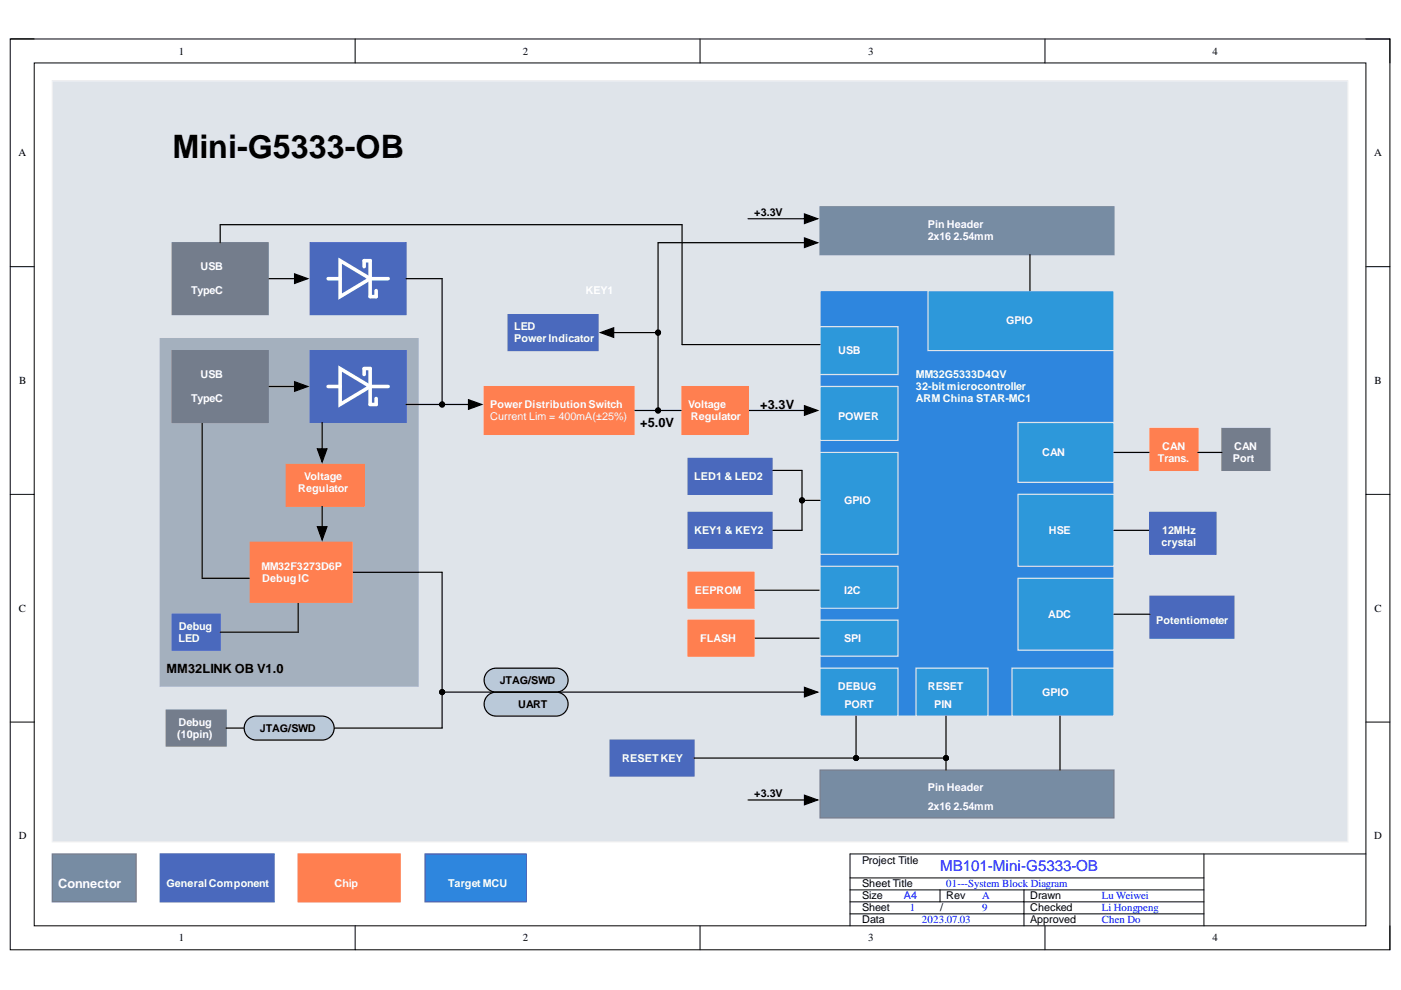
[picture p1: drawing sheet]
<svg xmlns="http://www.w3.org/2000/svg" width="297mm" height="210mm" viewBox="0 0 297 210" stroke-linecap="round" stroke-linejoin="round" font-family="sans-serif">
<path d="M2.2 8.3h292.5v193.1h-292.5z" fill="none" stroke="#000" stroke-width=".21"/>
<path d="M7.3 13.3h282.3v183h-282.3z" fill-rule="evenodd" fill="#fff"/>
<g fill="none" stroke="#000" stroke-width=".21">
<path d="M2.2 8.3h5.1M7.3 13.3h282.3v183h-282.3zM75.3 8.3v5M148.4 8.3v5M221.6 8.3v5M289.6 8.3h5.1v5M2.2 56.5h5.1M289.6 56.5h5.1M2.2 104.8h5.1M289.6 104.8h5.1M2.2 153.1h5.1M289.6 153.1h5.1"/>
<path d="M75.3 196.3v5.1M148.4 196.3v5.1M221.6 196.3v5.1M294.7 196.3v5.1"/>
</g>
<path d="M11.1 17.2h274.7v161.3h-274.7z" fill-rule="evenodd" fill="#dfe4ea"/>
<path d="M11.1 17.2h274.7v161.3h-274.7z" fill="none" stroke="#f3f3f3" stroke-width=".25"/>
<path d="M34 71.8h54.6v73.7h-54.6z" fill-rule="evenodd" fill="#a4b0be"/>
<path d="M34 71.8h54.6v73.7h-54.6z" fill="none" stroke="#a4b0be" stroke-width=".25"/>
<path d="M173.9 61.6h62.3v90.2h-62.3z" fill-rule="evenodd" fill="#2e86de"/>
<path d="M173.9 61.6h62.3v90.2h-62.3z" fill="none" stroke="#dfe4ea" stroke-width=".25"/>
<path d="M35.2 150.6h12.8v7.6h-12.8z" fill-rule="evenodd" fill="#747d8c"/>
<path d="M35.2 150.6h12.8v7.6h-12.8z" fill="none" stroke="#747d8c" stroke-width=".25"/>
<path d="M42.9 122.6h10.1" fill="none" stroke="#000" stroke-width=".25"/>
<path d="M36.5 130.2h10.2v7.7h-10.2z" fill-rule="evenodd" fill="#4a69bd"/>
<path d="M36.5 130.2h10.2v7.7h-10.2z" fill="none" stroke="#4a69bd" stroke-width=".25"/>
<path d="M46.7 134h16.5M48 154.4h45.7" fill="none" stroke="#000" stroke-width=".25"/>
<path d="M52.3 152.8a2.54 2.54 0 0 1 2-1h14a2.54 2.54 0 0 1 2.5 2.6 2.54 2.54 0 0 1-2.5 2.5h-14a2.54 2.54 0 0 1-2.3-1.4 2.54 2.54 0 0 1 .3-2.7z" fill="#bac9d9"/>
<path d="M52.3 152.8a2.54 2.54 0 0 1 2-1h14a2.54 2.54 0 0 1 2.5 2.6 2.54 2.54 0 0 1-2.5 2.5h-14a2.54 2.54 0 0 1-2.3-1.4 2.54 2.54 0 0 1 .3-2.7z" fill="none" stroke="#000" stroke-width=".25"/>
<path d="M103.6 142.2l1-.5h.6h12.7a2.54 2.54 0 0 1 2.5 2.5 2.54 2.54 0 0 1-2.5 2.5h-12.7a2.54 2.54 0 0 1-2.4-1.7 2.54 2.54 0 0 1 .8-2.8z" fill="#bac9d9"/>
<path d="M103.6 142.2l1-.5h.6h12.7a2.54 2.54 0 0 1 2.5 2.5 2.54 2.54 0 0 1-2.5 2.5h-12.7a2.54 2.54 0 0 1-2.4-1.7 2.54 2.54 0 0 1 .8-2.8z" fill="none" stroke="#000" stroke-width=".25"/>
<path d="M103.6 147.3l1-.5 .6-.1h12.7a2.54 2.54 0 0 1 2.5 2.6 2.54 2.54 0 0 1-2.5 2.5h-12.7a2.54 2.54 0 0 1-2.4-1.7 2.54 2.54 0 0 1 .8-2.8z" fill="#bac9d9"/>
<path d="M42.9 89.6v33M103.6 147.3l1-.5 .6-.1h12.7a2.54 2.54 0 0 1 2.5 2.6 2.54 2.54 0 0 1-2.5 2.5h-12.7a2.54 2.54 0 0 1-2.4-1.7 2.54 2.54 0 0 1 .8-2.8z" fill="none" stroke="#000" stroke-width=".25"/>
<path d="M60.7 98.5h16.5v8.9h-16.5z" fill-rule="evenodd" fill="#ff7f50"/>
<path d="M60.7 98.5h16.5v8.9h-16.5z" fill="none" stroke="#ff7f50" stroke-width=".25"/>
<path d="M56.9 59.1h7.6M62.5 58.1l2.8 1-2.8 1zM91.2 85.8h10.2M99.3 84.7l2.8 1.1-2.8 1zM158.6 87h14M170.6 86l2.8 1-2.8 1zM67.3 111.7h2l-1 2.8zM68.3 107.4v6.3" fill="none" stroke="#000" stroke-width=".25"/>
<path d="M62.5 58.1l2.8 1-2.8 1zM99.3 84.7l2.8 1.1-2.8 1zM170.6 86l2.8 1-2.8 1zM67.3 111.7h2l-1 2.8z" fill="#000"/>
<path d="M173.9 163.3h62.3v10.1h-62.3z" fill-rule="evenodd" fill="#778ca3"/>
<path d="M173.9 163.3h62.3v10.1h-62.3z" fill="none" stroke="#747d8c" stroke-width=".25"/>
<path d="M173.9 141.7h16.5v10.1h-16.5z" fill-rule="evenodd" fill="#2d98da"/>
<path d="M173.9 141.7h16.5v10.1h-16.5z" fill="none" stroke="#dfe4ea" stroke-width=".25"/>
<path d="M173.9 81.9h16.5v11.5h-16.5z" fill-rule="evenodd" fill="#2d98da"/>
<path d="M173.9 81.9h16.5v11.5h-16.5z" fill="none" stroke="#dfe4ea" stroke-width=".25"/>
<path d="M173.9 43.8h62.3v10.2h-62.3z" fill-rule="evenodd" fill="#778ca3"/>
<path d="M173.9 43.8h62.3v10.2h-62.3z" fill="none" stroke="#778ca3" stroke-width=".25"/>
<path d="M127.3 70.5l2.8-1v2zM128.1 70.5h11.4M134.4 87h10.2M74.7 121.3h19v33.1M159.9 125.1h14M159.9 135.3h14" fill="none" stroke="#000" stroke-width=".25"/>
<path d="M127.3 70.5l2.8-1v2z" fill="#000"/>
<path d="M173.9 120.1h16.5v8.9h-16.5z" fill-rule="evenodd" fill="#2d98da"/>
<path d="M173.9 120.1h16.5v8.9h-16.5z" fill="none" stroke="#dfe4ea" stroke-width=".25"/>
<path d="M173.9 131.5h16.5v7.6h-16.5z" fill-rule="evenodd" fill="#2d98da"/>
<path d="M173.9 131.5h16.5v7.6h-16.5z" fill="none" stroke="#dfe4ea" stroke-width=".25"/>
<path d="M173.9 95.9h16.5v21.6h-16.5z" fill-rule="evenodd" fill="#2d98da"/>
<path d="M173.9 95.9h16.5v21.6h-16.5z" fill="none" stroke="#dfe4ea" stroke-width=".25"/>
<path d="M163.7 99.7h6.3v12.7h-6.3M170 106.1h3.9" fill="none" stroke="#000" stroke-width=".25"/>
<path d="M214.6 141.7h21.6v10.1h-21.6z" fill-rule="evenodd" fill="#2d98da"/>
<path d="M214.6 141.7h21.6v10.1h-21.6z" fill="none" stroke="#dfe4ea" stroke-width=".25"/>
<path d="M194.2 141.7h15.3v10.1h-15.3z" fill-rule="evenodd" fill="#2d98da"/>
<path d="M194.2 141.7h15.3v10.1h-15.3z" fill="none" stroke="#dfe4ea" stroke-width=".25"/>
<path d="M158.6 169.6h14M170.6 168.6l2.8 1-2.8 1z" fill="none" stroke="#000" stroke-width=".25"/>
<path d="M170.6 168.6l2.8 1-2.8 1z" fill="#000"/>
<path d="M215.8 122.6h20.4v15.3h-20.4z" fill-rule="evenodd" fill="#2d98da"/>
<path d="M215.8 122.6h20.4v15.3h-20.4z" fill="none" stroke="#dfe4ea" stroke-width=".25"/>
<path d="M243.8 126.4h17.8v8.9h-17.8z" fill-rule="evenodd" fill="#4a69bd"/>
<path d="M243.8 126.4h17.8v8.9h-17.8z" fill="none" stroke="#4a69bd" stroke-width=".25"/>
<path d="M236.2 130.2h7.6" fill="none" stroke="#000" stroke-width=".25"/>
<path d="M215.8 104.8h20.4v15.3h-20.4z" fill-rule="evenodd" fill="#2d98da"/>
<path d="M215.8 104.8h20.4v15.3h-20.4z" fill="none" stroke="#dfe4ea" stroke-width=".25"/>
<path d="M236.2 112.4h7.6" fill="none" stroke="#000" stroke-width=".25"/>
<path d="M243.8 108.6h14v8.9h-14z" fill-rule="evenodd" fill="#4a69bd"/>
<path d="M243.8 108.6h14v8.9h-14z" fill="none" stroke="#4a69bd" stroke-width=".25"/>
<path d="M215.8 89.6h20.4v12.7h-20.4z" fill-rule="evenodd" fill="#2d98da"/>
<path d="M215.8 89.6h20.4v12.7h-20.4z" fill="none" stroke="#dfe4ea" stroke-width=".25"/>
<path d="M236.2 95.9h7.6" fill="none" stroke="#000" stroke-width=".25"/>
<path d="M243.8 90.8h10.2v8.9h-10.2z" fill-rule="evenodd" fill="#ff7f50"/>
<path d="M243.8 90.8h10.2v8.9h-10.2z" fill="none" stroke="#ff7f50" stroke-width=".25"/>
<path d="M259.1 90.8h10.1v8.9h-10.1z" fill-rule="evenodd" fill="#747d8c"/>
<path d="M259.1 90.8h10.1v8.9h-10.1z" fill="none" stroke="#747d8c" stroke-width=".25"/>
<path d="M254 95.9h5.1" fill="none" stroke="#000" stroke-width=".25"/>
<path d="M173.9 69.2h16.5v10.2h-16.5z" fill-rule="evenodd" fill="#2d98da"/>
<path d="M173.9 69.2h16.5v10.2h-16.5z" fill="none" stroke="#dfe4ea" stroke-width=".25"/>
<path d="M196.8 61.6h39.4v12.7h-39.4z" fill-rule="evenodd" fill="#2d98da"/>
<path d="M196.8 61.6h39.4v12.7h-39.4z" fill="none" stroke="#dfe4ea" stroke-width=".25"/>
<path d="M129.3 156.9h17.9v7.6h-17.9z" fill-rule="evenodd" fill="#4a69bd"/>
<path d="M129.3 156.9h17.9v7.6h-17.9z" fill="none" stroke="#4a69bd" stroke-width=".25"/>
<path d="M36.5 51.5h20.4v15.2h-20.4z" fill-rule="evenodd" fill="#747d8c"/>
<path d="M36.5 51.5h20.4v15.2h-20.4z" fill="none" stroke="#747d8c" stroke-width=".25"/>
<path d="M63.2 127.7v6.3" fill="none" stroke="#000" stroke-width=".25"/>
<path d="M144.6 81.9h14v10.2h-14z" fill-rule="evenodd" fill="#ff7f50"/>
<path d="M144.6 81.9h14v10.2h-14z" fill="none" stroke="#ff7f50" stroke-width=".25"/>
<path d="M102.6 81.9h31.8v10.2h-31.8z" fill-rule="evenodd" fill="#ff7f50"/>
<path d="M102.6 81.9h31.8v10.2h-31.8z" fill="none" stroke="#ff7f50" stroke-width=".25"/>
<path d="M65.8 51.5h20.3v15.2h-20.3z" fill-rule="evenodd" fill="#4a69bd"/>
<path d="M65.8 51.5h20.3v15.2h-20.3z" fill="none" stroke="#4a69bd" stroke-width=".25"/>
<path d="M65.8 74.3h20.3v15.3h-20.3z" fill-rule="evenodd" fill="#4a69bd"/>
<path d="M65.8 74.3h20.3v15.3h-20.3z" fill="none" stroke="#4a69bd" stroke-width=".25"/>
<path d="M69.6 59.1h2.5M72.1 55.3l6.4 3.8-6.4 3.8zM77.2 56.5v-1.2h1.3v7.6h1.2v-1.3M78.5 59.1h3.8M72.1 78.1l6.4 3.8-6.4 3.9zM77.2 79.4v-1.3h1.3v7.7h1.2v-1.3M69.6 81.9h2.5M78.5 81.9h3.8" fill="none" stroke="#fff" stroke-width=".76"/>
<path d="M53 115h21.7v12.7h-21.7z" fill-rule="evenodd" fill="#ff7f50"/>
<path d="M53 115h21.7v12.7h-21.7z" fill="none" stroke="#ff7f50" stroke-width=".25"/>
<path d="M145.9 121.3h14v7.7h-14z" fill-rule="evenodd" fill="#ff7f50"/>
<path d="M145.9 121.3h14v7.7h-14z" fill="none" stroke="#ff7f50" stroke-width=".25"/>
<path d="M145.9 131.5h14v7.6h-14z" fill-rule="evenodd" fill="#ff7f50"/>
<path d="M145.9 131.5h14v7.6h-14z" fill="none" stroke="#ff7f50" stroke-width=".25"/>
<path d="M145.9 108.6h17.8v7.7h-17.8z" fill-rule="evenodd" fill="#4a69bd"/>
<path d="M145.9 108.6h17.8v7.7h-17.8z" fill="none" stroke="#4a69bd" stroke-width=".25"/>
<path d="M145.9 97.2h17.8v7.6h-17.8z" fill-rule="evenodd" fill="#4a69bd"/>
<path d="M145.9 97.2h17.8v7.6h-17.8z" fill="none" stroke="#4a69bd" stroke-width=".25"/>
<path d="M11.1 181.1h17.8v10.1h-17.8z" fill-rule="evenodd" fill="#778ca3"/>
<path d="M11.1 181.1h17.8v10.1h-17.8z" fill="none" stroke="#747d8c" stroke-width=".25"/>
<path d="M34 181.1h24.1v10.1h-24.1z" fill-rule="evenodd" fill="#4a69bd"/>
<path d="M34 181.1h24.1v10.1h-24.1z" fill="none" stroke="#4a69bd" stroke-width=".25"/>
<path d="M63.2 181.1h21.6v10.1h-21.6z" fill-rule="evenodd" fill="#ff7f50"/>
<path d="M63.2 181.1h21.6v10.1h-21.6z" fill="none" stroke="#ff7f50" stroke-width=".25"/>
<path d="M90.1 181.1h21.4v10.1h-21.4z" fill-rule="evenodd" fill="#2e86de"/>
<path d="M90.1 181.1h21.4v10.1h-21.4z" fill="none" stroke="#4a69bd" stroke-width=".25"/>
<path d="M107.7 66.7h19.1v7.6h-19.1z" fill-rule="evenodd" fill="#4a69bd"/>
<path d="M107.7 66.7h19.1v7.6h-19.1z" fill="none" stroke="#4a69bd" stroke-width=".25"/>
<path d="M139.5 70.5v16.5M56.9 81.9h7.6M62.5 80.9l2.8 1-2.8 1.1z" fill="none" stroke="#000" stroke-width=".25"/>
<path d="M62.5 80.9l2.8 1-2.8 1.1z" fill="#000"/>
<path d="M36.5 74.3h20.4v15.3h-20.4z" fill-rule="evenodd" fill="#747d8c"/>
<path d="M36.5 74.3h20.4v15.3h-20.4z" fill="none" stroke="#747d8c" stroke-width=".25"/>
<path d="M180.2 193.8h75.1M180.2 188.7h75.1M180.2 191.2h75.1M180.2 186.1h75.1M199.3 188.7v2.5M217.1 188.7v7.6M255.3 181.1v15.2M289.6 181.1h-109.4v15.2" fill="none" stroke="#000" stroke-width=".21"/>
<g fill="none" stroke="#000" stroke-width=".25">
<path d="M46.7 51.5v-3.9h97.9v25.5h29.3M86.1 59.1h7.6v26.7M158.6 46.4h14M170.6 45.4l2.8 1-2.8 1zM170.6 50.4l2.8 1.1-2.8 1zM172.6 51.5h-33.1v19M218.4 54v7.6M67.3 95.2h2l-1 2.8zM68.3 89.6v7.6M86.1 85.8h5.1M93.7 146.7h78.9M170.6 145.7l2.8 1-2.8 1.1z"/>
<path d="M181.5 151.8v8.9M200.6 151.8v11.5M224.7 151.8v11.5M147.2 160.7h53.4"/>
</g>
<path d="M170.6 45.4l2.8 1-2.8 1zM170.6 50.4l2.8 1.1-2.8 1zM67.3 95.2h2l-1 2.8zM170.6 145.7l2.8 1-2.8 1.1z" fill="#000"/>
<g fill="none" stroke="#000" stroke-width=".76">
<circle cx="139.5" cy="70.5" r=".25"/>
<circle cx="93.7" cy="85.8" r=".25"/>
<circle cx="93.7" cy="85.8" r=".26"/>
<circle cx="139.5" cy="87" r=".25"/>
<circle cx="170" cy="106.1" r=".26"/>
<circle cx="170" cy="106.1" r=".25"/>
<circle cx="93.7" cy="146.7" r=".25"/>
<circle cx="181.5" cy="160.7" r=".25"/>
<circle cx="200.6" cy="160.7" r=".25"/>
</g>
<text font-size="6.8" x="36.6" y="33.5">Mini-G5333-OB</text>
<text font-size="3.2" fill="#00f" x="199.4" y="184.7">MB101-Mini-G5333-OB</text>
<g font-size="2.7">
<text x="161.2" y="86.6">+3.3V</text>
<text x="135.7" y="90.4">+5.0V</text>
<text x="35.3" y="142.6">MM32LINK OB V1.0</text>
</g>
<text font-size="2.7" fill="#fff" x="12.4" y="188.3">Connector</text>
<g font-size="2.3">
<text x="37.9" y="11.6">1</text>
<text x="110.9" y="11.6">2</text>
<text x="184" y="11.6">3</text>
<text x="257.1" y="11.6">4</text>
<text x="3.9" y="33.1">A</text>
<text x="291.3" y="33.1">A</text>
<text x="159.9" y="45.9">+3.3V</text>
<text x="4.1" y="81.4">B</text>
<text x="291.4" y="81.4">B</text>
<text x="4" y="129.7">C</text>
<text x="291.4" y="129.7">C</text>
<text x="105.9" y="145">JTAG/SWD</text>
<text x="55.1" y="155.1">JTAG/SWD</text>
<text x="109.8" y="150">UART</text>
<text x="159.9" y="169.1">+3.3V</text>
<text x="4" y="177.9">D</text>
<text x="291.3" y="177.9">D</text>
<text x="182.8" y="183.1">Project Title</text>
<text x="182.8" y="188.2">Sheet Title</text>
<text x="182.8" y="190.7">Size</text>
<text x="200.6" y="190.7">Rev</text>
<text x="218.4" y="190.7">Drawn</text>
<text x="182.8" y="193.2">Sheet</text>
<text x="182.8" y="195.8">Data</text>
<text x="199.4" y="193.2">/</text>
<text x="218.4" y="195.8">Approved</text>
<text x="218.4" y="193.2">Checked</text>
<text x="37.9" y="199.6">1</text>
<text x="110.9" y="199.6">2</text>
<text x="184" y="199.6">3</text>
<text x="257.1" y="199.6">4</text>
</g>
<g font-size="2.3" fill="#fff">
<text x="196.7" y="48.4">PinHeader</text>
<text x="196.7" y="51">2x16 2.54mm</text>
<text x="42.5" y="57.3">USB</text>
<text x="40.5" y="62.4">TypeC</text>
<text x="109" y="70">LED</text>
<text x="213.3" y="68.7">GPIO</text>
<text x="109" y="72.5">PowerIndicator</text>
<text x="177.7" y="75.1">USB</text>
<text x="42.5" y="80.1">USB</text>
<text x="194.2" y="80.1">MM32G5333D4QV</text>
<text x="194.2" y="82.7">32-bitmicrocontroller</text>
<text x="40.5" y="85.3">TypeC</text>
<text x="103.9" y="86.6">PowerDistributionSwitch</text>
<text x="103.9" y="89.1">Current Lim = 400mA(±25%)</text>
<text x="145.9" y="86.6">Voltage</text>
<text x="146.5" y="89.1">Regulator</text>
<text x="177.7" y="89.1">POWER</text>
<text x="194.2" y="85.3">ARM China STAR-MC1</text>
<text x="246.4" y="95.4">CAN</text>
<text x="261.6" y="95.4">CAN</text>
<text x="64.5" y="101.8">Voltage</text>
<text x="147.2" y="101.8">LED1 &amp; LED2</text>
<text x="220.9" y="96.7">CAN</text>
<text x="245.5" y="98">Trans.</text>
<text x="261.4" y="98">Port</text>
<text x="63.2" y="104.3">Regulator</text>
<text x="179" y="106.8">GPIO</text>
<text x="147.2" y="113.2">KEY1 &amp; KEY2</text>
<text x="222.4" y="113.2">HSE</text>
<text x="246.4" y="113.2">12MHz</text>
<text x="246.2" y="115.7">crystal</text>
<text x="55.4" y="120.8">MM32F3273D6P</text>
<text x="55.6" y="123.3">DebugIC</text>
<text x="147.3" y="125.9">EEPROM</text>
<text x="179" y="125.9">I2C</text>
<text x="222.2" y="131">ADC</text>
<text x="37.8" y="136.1">LED</text>
<text x="37.9" y="133.6">Debug</text>
<text x="148.4" y="136.1">FLASH</text>
<text x="179" y="136.1">SPI</text>
<text x="245.1" y="132.3">Potentiometer</text>
<text x="177.6" y="146.2">DEBUG</text>
<text x="196.7" y="146.2">RESET</text>
<text x="220.9" y="147.5">GPIO</text>
<text x="37.8" y="153.8">Debug</text>
<text x="179.1" y="150">PORT</text>
<text x="198.1" y="150">PIN</text>
<text x="37.6" y="156.4">(10pin)</text>
<text x="131.9" y="161.5">RESETKEY</text>
<text x="196.7" y="167.8">PinHeader</text>
<text x="196.7" y="171.7">2x16 2.54mm</text>
<text x="35.3" y="188.2">GeneralComponent</text>
<text x="70.9" y="188.2">Chip</text>
<text x="95" y="188.2">Target MCU</text>
</g>
<g font-size="2.3" fill="#00f">
<text x="191.7" y="190.7">A4</text>
<text x="200.6" y="188.2">01---System Block Diagram</text>
<text x="208.2" y="190.7">A</text>
<text x="233.6" y="190.7">Lu Weiwei</text>
<text x="192.9" y="193.2">1</text>
<text x="195.5" y="195.8">2023.07.03</text>
<text x="208.2" y="193.2">9</text>
<text x="233.6" y="193.2">Li Hongpeng</text>
<text x="233.6" y="195.8">Chen Do</text>
</g>
</svg>
